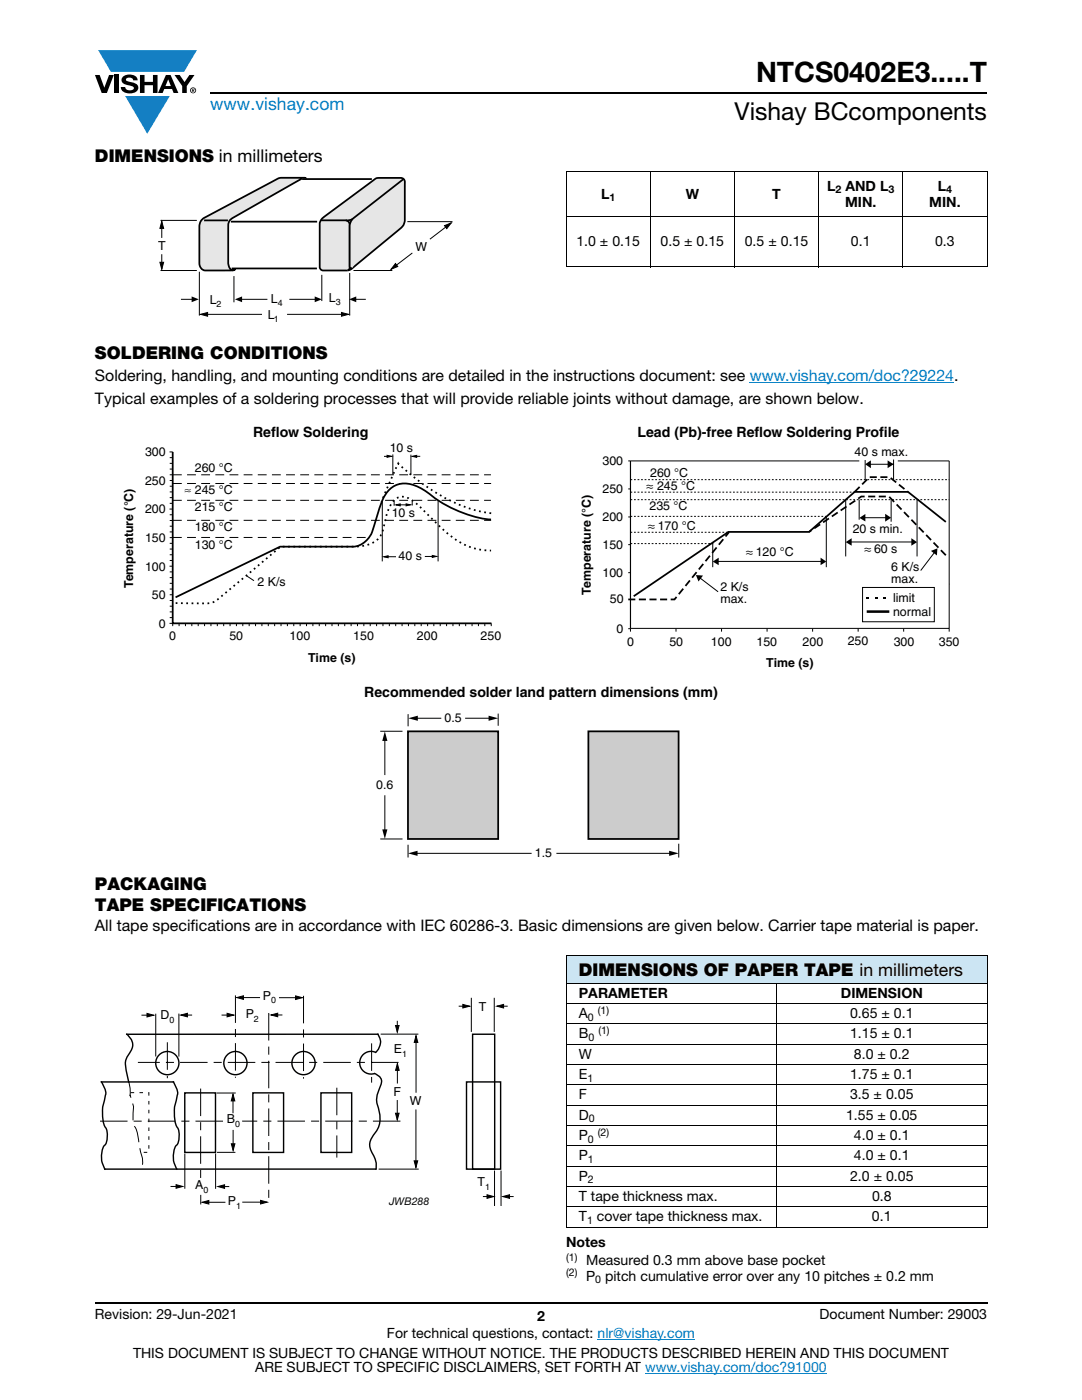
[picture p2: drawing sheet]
<svg xmlns="http://www.w3.org/2000/svg" width="216mm" height="279mm" viewBox="0 0 216 279" stroke-linecap="round" stroke-linejoin="round" font-family="sans-serif">
<g fill="#147fc3">
<path d="M19.6 10h19.7l-2.6 4.3h-1.1h-13.5z"/>
<path d="M25 19.2h8.9l-4.5 7.5z"/>
</g>
<g fill="#000">
<path d="M18.9 15h1l.9 2.5 1-2.5h.9l-1.4 3.6h-1zM22.9 15h.9v3.6h-.9zM24.6 15.3a2.1 2.1 0 0 1 2.8 .3l.1 .4h-.9a.79 .79 0 0 0-.7-.5 .79 .79 0 0 0-.8 .4l.3 .3 1 .2a1.08 1.08 0 0 1 1.2 1 1.08 1.08 0 0 1-1.1 1.2 1.73 1.73 0 0 1-2.4-1.2h.9a.96 .96 0 0 0 .8 .6 .96 .96 0 0 0 .9-.4 1.31 1.31 0 0 0-1.2-.6 1.03 1.03 0 0 1-1.1-.6 1.03 1.03 0 0 1 .2-1.1zM27.9 15h.9v1.3h1.7v-1.3h.9v3.6h-.9v-1.6h-1.7v1.6h-.9zM34.8 15h1.1l.9 1.4 1-1.4h1l-1.5 2.2v1.4h-.9v-1.4z"/>
<path d="M33.6 15.9l.5 1.3h-1.1zM33.1 15l-1.6 3.6h1l.3-.8h1.5l.3 .8h1l-1.6-3.6z"/>
<path d="M38.4 17.8h.2v.2h-.2zM38.3 17.7v.7h.1v-.3l.4 .3-.2-.3 .2-.2-.1-.2z"/>
<path d="M38.1 18a.46 .46 0 0 1 .9 0 .46 .46 0 0 1-.9 0zM37.9 18a.6 .6 0 0 0 1.2 0 .6 .6 0 0 0-1.2 0z"/>
</g>
<path d="M42 18.6h155M18.9 260h178.1" fill="none" stroke="#000" stroke-width=".36"/>
<path d="M149.6 76.3h40.8M119.2 267.3h19.5M128.7 274h36.3" fill="none" stroke="#007ec4" stroke-width=".2"/>
<g fill="#e6e6e6">
<path d="M64.1 43.9l.7-.7 10.4-7.7h5l.4 .2 .2 .7v7.9l-.3 .8-10.2 8.4-.7 .5h-5.2l-.5-.2-.1-.5v-8.8z"/>
<path d="M40.1 44l.7-.6 14.5-7.7 .6-.2h4.7l-13.9 7.8-.9 .7-.2 .6v8.1l.2 .7 .5 .5-5.5 .1-.5-.2-.4-.6-.1-.6v-7.3v-.7z"/>
<path d="M40.3 43.9l.4-.4 14.9-7.9 5.1-.1 .4 .2a.83 .83 0 0 0-1.2 .1l-13.3 7.6a1.91 1.91 0 0 0-1.1 2.3v5a5.4 5.4 0 0 0 .2 2.6 .66 .66 0 0 0 .5 .6 .66 .66 0 0 0 .8-.3l-.2 .2-.3 .2h-4.2a2.47 2.47 0 0 1-2.1-.4 2.26 2.26 0 0 1-.4-1.9v-4.9a4.4 4.4 0 0 1 .3-2.7z"/>
</g>
<path d="M61.1 35.7a.85 .85 0 0 0-1.2 .1l-13.3 7.6a1.91 1.91 0 0 0-1.1 2.3v5a5.4 5.4 0 0 0 .2 2.6 .66 .66 0 0 0 .5 .6 .66 .66 0 0 0 .8-.3l-.2 .2-.3 .2h-4.2a2.47 2.47 0 0 1-2.1-.4 2.26 2.26 0 0 1-.4-1.9v-4.9a4.4 4.4 0 0 1 .3-2.7l.5-.5 15-8 5.1-.1 .4 .2M40.7 44h4.8" fill="none" stroke="#000" stroke-width=".35"/>
<path d="M40.7 44h4.8" fill="none" stroke="#e6e6e6" stroke-width=".2"/>
<path d="M64.2 43.7l10.5-7.9a1.93 1.93 0 0 1 1.7-.3h2.7a1.25 1.25 0 0 1 1.7 .7v5.1a8.4 8.4 0 0 1-.1 3.3 4.3 4.3 0 0 1-1.9 1.9l-8.4 6.9a2.11 2.11 0 0 1-1.9 .6h-3.6a.83 .83 0 0 1-1.1-1v-7.6a1.93 1.93 0 0 1 .4-1.7z" fill="#e6e6e6"/>
<path d="M69.4 54h-4.5a.83 .83 0 0 1-1.1-1v-7.6a2.27 2.27 0 0 1 1.3-2.5l9.6-7.1a1.93 1.93 0 0 1 1.7-.3h2.7a1.25 1.25 0 0 1 1.7 .7v5.1a8.4 8.4 0 0 1-.1 3.3 4.3 4.3 0 0 1-1.9 1.9l-8.5 7-.9 .5" fill="none" stroke="#000" stroke-width=".35"/>
<path d="M64 44h1.3a12.7 12.7 0 0 1 4 .1 1.54 1.54 0 0 1 .5 1.6v7.7l-.1 .4-.4 .2z" fill="#e6e6e6"/>
<path d="M64 44h1.3a12.7 12.7 0 0 1 4 .1 1.54 1.54 0 0 1 .5 1.6v7.7l-.1 .4-.4 .2" fill="none" stroke="#000" stroke-width=".35"/>
<path d="M70.5 43.6l10-7.9-10.2 17.8a.51 .51 0 0 1-.5-.2 .51 .51 0 0 1 0-.5v-7.8l.2-.8z" fill="#e6e6e6"/>
<path d="M60.3 35.7h13.9M80.5 35.7l-8.7 6.8a4.8 4.8 0 0 0-1.8 1.7l-.2 .9v7.7a.51 .51 0 0 0 0 .5 .51 .51 0 0 0 .5 .2M46.1 44.2h17.2M46.2 53.6h17M70.4 43.7l-.7 .3h-.7M34.5 90.2v34.2h63.6M98 103.7a24.3 24.3 0 0 1-13-5.6 6.1 6.1 0 0 0-6.5-1 7.3 7.3 0 0 0-2.8 4.3 29.4 29.4 0 0 1-2 5.8 4.4 4.4 0 0 1-3.2 1.9h-14.6l-20.9 10.1M188.7 104.2l-7.5-6h-10.7l-9.1 8h-16.1l-18.9 12.8" fill="none" stroke="#000" stroke-width=".35"/>
<path d="M60.3 35.7h13.9M46.1 44.2h17.2M46.2 53.6h17" fill="none" stroke="#e6e6e6" stroke-width=".2"/>
<g fill="#000">
<path d="M32.3 44.2l.4 1.4h-.8zM31.9 52.3h.8l-.4 1.4zM78.9 52.6l.5 .6-1.4 .5zM88.7 45l1.3-.5-.8 1.1zM40 62.7l1.4-.3v.7zM68.1 62.4l1.4 .3-1.4 .4zM77.2 90.9l.9 .2-.9 .2zM82.3 91.1l.8-.2v.4zM76.6 111.1l.8-.2v.4zM79 100.8l.9-.2v.4zM81 100.6l.9 .2-.9 .2zM86.3 110.8l.8 .2-.8 .2z"/>
<path d="M172.8 119.1h.6v.3h-.6zM174.5 119.1h.6v.3h-.6zM176.3 119.1h.5v.3h-.5zM76.8 146l.5 1.9h-1zM81.5 143.3l1.9-.5v1.1zM97.5 142.8l1.9 .5-1.9 .6zM76.3 165.5h1l-.5 1.9zM81.4 170.3l1.9-.5v1zM133.5 169.8l1.9 .5-1.9 .5z"/>
</g>
<g fill="none" stroke="#000" stroke-width=".2">
<path d="M112.9 34.2h84.1M112.9 34.3v18.8M129.8 34.1v19.2M146.6 34.1v19.2M163.3 34.1v19.2M180.1 34.1v19.2M197 34.3v18.8M31.9 52.3h.8l-.4 1.4zM32 54h7.3M32 44h7.3M32.3 44.2v3.3M32.3 50.7v3"/>
<path d="M32.3 44.2l.4 1.4h-.8zM36.1 59.7h2.2M39.8 54.2v8.8M46.7 55.1v5.2M48.2 59.7h5.2M57.7 59.7h5.2M64.2 54.9v5.2M69.8 54.5v8.5M70.5 54h7.8M71 59.7h2M78.9 52.6l.5 .6-1.4 .5zM81.3 44.2h9"/>
<path d="M82.3 50.5l-4.3 3.2M88.7 45l1.3-.5-.8 1.1zM90 44.5l-4.2 3.2M112.9 43.2h84.1M112.9 53.2h84.1M40 62.7h12.3M40 62.7l1.4-.3v.7zM57.3 62.7h12.2M68.1 62.4l1.4 .3-1.4 .4zM33.8 90.2h.7M33.9 91.3h.6M33.9 92.5h.6"/>
<path d="M33.9 93.6h.6M33.9 94.8h.6M33.9 95.9h.6M33.9 97h.6M33.9 98.2h.6M33.9 99.3h.6M76.3 99.9v12.1M77.2 90.9l.9 .2-.9 .2zM78.1 91.1h-1.5M78.4 90.7v4M78.6 99.8v1.1M82 90.7v4"/>
<path d="M82.2 99.8l.1 1.1M82.3 91.1l.8-.2v.4zM82.3 91.1h1.6M87.4 99.9v12.1M125.4 92h46.1M125.4 97.6h.4M125.8 92v34.1M168.8 99.7v11.3M171.4 99.7v4M172.6 91.8v4M173.4 92.7h5M177.8 99.8v4.3"/>
<path d="M178.3 91.7v4M179.1 92h10.3v33.4h-63.6M183 99.7v11.3M33.8 101.6h.7M33.8 113h.7M33.9 100.5h.6M33.9 102.7h.6M33.9 103.9h.6M33.9 105h.6M33.9 106.2h.6M33.9 107.3h.6M33.9 108.4h.6"/>
<path d="M33.9 109.6h.6M33.9 110.7h.6M33.9 111.9h.6M33.9 114.1h.6M33.9 115.3h.6M33.9 116.4h.6M33.9 117.6h.6M33.9 118.7h.6M33.9 119.8h.6M49.2 114.9l1.5 1M76.6 111.1l.8-.2v.4zM76.7 111.1h2.3"/>
<path d="M79 100.8l.9-.2v.4zM79.6 100.8h1.7M81 100.6l.9 .2-.9 .2zM86.3 110.8l.8 .2-.8 .2zM86.7 111.1h-1.9M125.4 114.3h.4M125.4 108.7h.4M125.4 103.2h.4M139.5 115.2l3.8 2.9M142.2 108.5v4.7M143.1 112h21M164.9 103.2v10"/>
<path d="M169.8 108.2h12.3M172.1 117.2h14.3v6.9h-14.3zM172.3 103.3h4.7M186.6 110.1l-2.9 3.8M33.8 124.4h.7v.6M33.9 121h.6M33.9 122.1h.6M33.9 123.3h.6M35.7 124.4v.6M37 124.4v.6M38.3 124.4v.6M39.5 124.4v.6"/>
<path d="M40.8 124.4v.6M42.1 124.4v.6M43.4 124.4v.6M44.6 124.4v.6M45.9 124.4v.6M47.2 124.4v.6M48.4 124.4v.6M49.7 124.4v.6M51 124.4v.6M52.3 124.4v.6M53.5 124.4v.6M54.8 124.4v.6"/>
<path d="M56.1 124.4v.6M57.3 124.4v.6M58.6 124.4v.6M59.9 124.4v.6M61.2 124.4v.6M62.4 124.4v.6M63.7 124.4v.6M65 124.4v.6M66.2 124.4v.6M67.5 124.4v.6M68.8 124.4v.6M70.1 124.4v.6"/>
<path d="M71.3 124.4v.6M72.6 124.4v.6M73.9 124.4v.6M75.1 124.4v.6M76.4 124.4v.6M77.7 124.4v.6M79 124.4v.6M80.2 124.4v.6M81.5 124.4v.6M82.8 124.4v.6M84 124.4v.6M85.3 124.4v.6"/>
<path d="M86.6 124.4v.6M87.8 124.4v.6M89.1 124.4v.6M90.4 124.4v.6M91.7 124.4v.6M92.9 124.4v.6M94.2 124.4v.6M95.5 124.4v.6M96.7 124.4v.6M98 124.4v.6M125.4 125.5h.4M134.9 125.5v.6"/>
<path d="M144 125.5v.6M153.1 125.5v.6M162.1 125.5v.6M171.2 125.5v.6M180.3 125.5v.6M189.4 125.5v.6M75.9 145.9h4.4M76.8 158.7v7.2M76.8 147.5v7.2M81.4 142.5v2.5M83 143.3h5.1M92.8 143.3h5"/>
<path d="M99.4 142.4v2.4M75.9 167.4h4.4M81.4 168.6v2.5M83 170.3h23.1M111 170.3h22.9M135.4 168.4v2.7"/>
</g>
<g fill="#000">
<path d="M172.6 92.7l1.2-.8v1.5zM177.1 91.9l1.2 .8-1.2 .7zM138.9 114.8l1.4 .1-.9 1.2zM142.2 112.1l1.2-.8v1.5zM163.7 111.3l1.2 .8-1.2 .7zM168.8 108.2l1.1-.8v1.5zM171.5 103.4l1.2-.8v1.5zM176.6 102.5l1.2 .8-1.2 .8zM181.8 107.4l1.2 .8-1.2 .7zM185.8 109.9l1.2-.5-.1 1.5zM189.5 116.3v.4z"/>
<path d="M38.2 59.2l1.5 .5-1.5 .6z" fill-rule="evenodd"/>
<path d="M46.9 59.7l1.4-.5v1.1z" fill-rule="evenodd"/>
<path d="M62.8 59.2l1.4 .5-1.4 .6z" fill-rule="evenodd"/>
<path d="M69.7 59.7l1.4-.5v1.1z" fill-rule="evenodd"/>
</g>
<path d="M98 102.4a32.3 32.3 0 0 1-16.6-8.2l-1.9-1.7-3.4 7.7M35.1 120.4h1.6a23 23 0 0 0 5.8-.2 136.4 136.4 0 0 0 10.8-8.8l2.7-2.3h14.7a6.3 6.3 0 0 0 5.1-1.9l.7-1.5a19 19 0 0 1 1.6-5.1 2.58 2.58 0 0 1 4-.9 47.1 47.1 0 0 1 5.8 5.5 14.2 14.2 0 0 0 10.1 4.7" fill="none" stroke="#000" stroke-width=".35" stroke-dasharray=".4 .7" stroke-linecap="butt"/>
<path d="M34.5 99.9h63.5M34.5 94.8h63.5M34.5 96.5h63.5M34.5 107.3h39.1M34.5 103.8h63.5" fill="none" stroke="#000" stroke-width=".2" stroke-dasharray="1.8 1.1" stroke-linecap="butt"/>
<path d="M125.8 92v33.4" fill="none" stroke="#808080" stroke-width=".25"/>
<path d="M172.9 122.1h4.6" fill="none" stroke="#000" stroke-width=".51"/>
<path d="M170.5 98.2l3-3h4l3.7 3M125.4 119.6h9.2l10.9-13.4M188.7 110.8l-11.3-11.7h-5.5l-10.5 7.1" fill="none" stroke="#000" stroke-width=".35" stroke-dasharray="1.4 .7" stroke-linecap="butt"/>
<path d="M125.8 95.7h63.6M125.8 99.7h63.6M125.8 98.2h44.9M125.8 103.1h39M125.8 106.2h19.7M125.8 108.5h16.5" fill="none" stroke="#000" stroke-width=".2" stroke-dasharray=".4 .4" stroke-linecap="butt"/>
<path d="M81.4 146h18v21.4h-18z" fill="#ccc"/>
<path d="M81.4 146h18v21.4h-18z" fill="none" stroke="#000" stroke-width=".35"/>
<path d="M117.4 146h18v21.4h-18z" fill="#ccc"/>
<path d="M117.4 146h18v21.4h-18z" fill="none" stroke="#000" stroke-width=".35"/>
<path d="M25.7 215.9l.2 .9a8.9 8.9 0 0 0 .8 4.1l-.2 2.1a3.2 3.2 0 0 0 .7 2.3l.9 4.9a5.3 5.3 0 0 1 .2 3.2" fill="none" stroke="#000" stroke-width=".2" stroke-dasharray="3.2 1.4"/>
<g fill="none" stroke="#000" stroke-width=".28">
<path d="M25.7 215.9l-.4-1.9a3.9 3.9 0 0 1 .7-4.1 2.51 2.51 0 0 0-.7-3.5h50.1a2.6 2.6 0 0 1-.4 3.6 2.26 2.26 0 0 0-3.2 2 2.26 2.26 0 0 0 2.9 2.2l.2 .1a1.7 1.7 0 0 1 .9 2.7 4.7 4.7 0 0 0-.3 4.1 5.2 5.2 0 0 1-1 5.5 2.92 2.92 0 0 0-.1 3.8 3.6 3.6 0 0 1 .6 2.9h-54.1M34.6 215.9a3.7 3.7 0 0 1 .6 3.7 7.5 7.5 0 0 0 .4 5.8l.2 1.2a2.75 2.75 0 0 1-.8 2.2 4.7 4.7 0 0 0 .3 4.5M34.6 215.9h-14.4a3.7 3.7 0 0 1 .6 3.7 7.5 7.5 0 0 0 .5 5.8l.1 1.2a2.75 2.75 0 0 1-.7 2.2 4.7 4.7 0 0 0 .3 4.5M36.9 218.1h6.1v11.9h-6.1zM50.5 218.1h6.1v11.9h-6.1zM64 218.1h6.2v11.9h-6.2zM93.1 215.9h6.8v17.4h-6.8zM94.3 206.4h4.4v26.9h-4.4z"/>
<circle cx="33.4" cy="212.2" r="2.32"/>
<circle cx="47" cy="212.2" r="2.32"/>
<circle cx="60.6" cy="212.2" r="2.32"/>
</g>
<path d="M47 198.8v16.2M60.6 198.8v16.4M33.4 208.1v7M40 217.3v17.9M53.6 202.3v37.8M67.2 217.2v13.7M74.2 208.3v7.7M79.4 212h-51.8M40.1 238.6v1.7M44.4 223.7h-24.9M79.8 223.7h-31.4" fill="none" stroke="#000" stroke-width=".2" stroke-dasharray="5.3 1.4 1.4 1.4"/>
<path d="M26.1 218.1h3.6v11.9h-1.6" fill="none" stroke="#000" stroke-width=".2" stroke-dasharray=".7 1.1" stroke-linecap="butt"/>
<g fill="none" stroke="#000" stroke-width=".2">
<path d="M47.2 199.1l1.4-.4v.7zM47.8 199.1h4.1M55.7 199.1h3.9M59 198.8l1.3 .3-1.3 .4zM94 199.1v6.8M98.6 199.1v6.8M28.2 202.6h1.8M29.3 202.2l1.4 .4-1.4 .4zM31.1 202.4v8.3M35.7 202.4v8.4M36.1 202.6l1.3-.4v.7zM36.6 202.6h1.7"/>
<path d="M43.3 218.1h3.6M44.2 202.6h1.8M45.3 202.2l1.4 .4-1.4 .3zM46.5 218.9v3.3M46.5 218.4l.4 1.3h-.8zM54.1 202.6l1.3-.4v.7zM54.6 202.6h1.8M76.1 206.4h7.3M78.9 204.7h.7l-.3 1.3zM79.3 219.5v4M79.3 203.7v2.3M79.3 212.3l.4 1.3h-.8z"/>
<path d="M79.3 212.3v3.9M83 206.7l.4 1.3h-.7zM83 206.7v11.4M91.5 200.8h2.2M92.4 200.5l1.3 .3-1.3 .4zM99.1 200.8h2.2M99.1 200.8l1.4-.3v.7zM34 236.8h1.8M35.1 236.4l1.4 .4-1.4 .3zM36.9 230.3v6.8M40.3 239.9l1.4-.3v.7zM40.8 239.9h4.2"/>
<path d="M43 230.3v6.9M43.4 230h3.5M43.5 236.8l1.3-.4v.8zM44 236.8h1.7M46.2 228.3h.7l-.4 1.3zM46.5 225.5v3.4M48.3 239.9h4.4M52 239.6l1.3 .3-1.3 .4zM75.7 233.3h7.7M78.9 222.2h.7l-.3 1.3zM82.6 231.7h.8l-.4 1.3zM83 221.4v11.6"/>
<path d="M96.4 238.8h2.1M97.2 238.4l1.3 .4-1.3 .4zM98.7 233.6v7.1M100 233.6v7.1M100.3 238.8l1.4-.4v.8zM100.3 238.8h2.2"/>
</g>
<g fill="#000">
<path d="M47.2 199.1l1.4-.4v.7zM59 198.8l1.3 .3-1.3 .4zM29.3 202.2l1.4 .4-1.4 .4zM36.1 202.6l1.3-.4v.7zM45.3 202.2l1.4 .4-1.4 .3zM46.5 218.4l.4 1.3h-.8zM54.1 202.6l1.3-.4v.7zM79.3 212.3l.4 1.3h-.8zM78.9 204.7h.7l-.3 1.3zM83 206.7l.4 1.3h-.7zM92.4 200.5l1.3 .3-1.3 .4zM99.1 200.8l1.4-.3v.7z"/>
<path d="M35.1 236.4l1.4 .4-1.4 .3zM43.5 236.8l1.3-.4v.8zM46.2 228.3h.7l-.4 1.3zM52 239.6l1.3 .3-1.3 .4zM78.9 222.2h.7l-.3 1.3zM82.6 231.7h.8l-.4 1.3zM97.2 238.4l1.3 .4-1.3 .4zM100.3 238.8l1.4-.4v.8zM40.3 239.9l1.4-.3v.7z"/>
</g>
<path d="M112.9 190.7h84.1v5.5h-84.1z" fill="#cce5f3"/>
<g fill="none" stroke="#000" stroke-width=".2">
<path d="M112.9 190.7h84.1M112.9 196.2h84.1M112.9 190.8v54M155 196.1v48.9M197 190.8v54M112.9 200.3h84.1M112.9 204.3h84.1M112.9 208.4h84.1M112.9 212.4h84.1M112.9 216.5h84.1M112.9 220.5h84.1M112.9 224.6h84.1"/>
<path d="M112.9 228.6h84.1M112.9 232.7h84.1M112.9 236.8h84.1M112.9 240.8h84.1M112.9 244.9h84.1"/>
</g>
<text font-size="5.6" x="150.9" y="16.4">NTCS0402E3.....T</text>
<text font-size="4.9" x="146.6" y="24">Vishay BCcomponents</text>
<text font-size="3.5" fill="#007ec4" x="42" y="21.9">www.vishay.com</text>
<g font-size="3.5">
<text x="18.9" y="32.3">DIMENSIONS in millimeters</text>
<text x="18.9" y="71.7">SOLDERING CONDITIONS</text>
<text x="18.9" y="177.5">PACKAGING</text>
<text x="18.9" y="181.8">TAPE SPECIFICATIONS</text>
<text x="115.5" y="194.8">DIMENSIONS OF PAPER TAPE in millimeters</text>
</g>
<g font-size="3.2">
<text x="18.9" y="76.1">Soldering, handling, and mounting conditions are detailed in the instructions document: see www.vishay.com/doc?29224.</text>
<text x="18.9" y="80.6">Typical examples of a soldering processes that will provide reliable joints without damage, are shown below.</text>
<text x="18.9" y="185.8">All tape specifications are in accordance with IEC 60286-3. Basic dimensions are given below. Carrier tape material is paper.</text>
</g>
<g font-size="2.8">
<text x="119.9" y="39.6">L</text>
<text x="136.8" y="39.6">W</text>
<text x="154.1" y="39.6">T</text>
<text x="165.1" y="38.1">L</text>
<text x="168.6" y="41.2">MIN.</text>
<text x="168.7" y="38.1">AND L</text>
<text x="185.4" y="41.2">MIN.</text>
<text x="187.1" y="38.1">L</text>
<text x="115" y="49.1">1.0 ± 0.15</text>
<text x="131.8" y="49.1">0.5 ± 0.15</text>
<text x="148.6" y="49.1">0.5 ± 0.15</text>
<text x="169.8" y="49.1">0.1</text>
<text x="186.6" y="49.1">0.3</text>
<text x="50.5" y="87.1">Reflow Soldering</text>
<text x="127.2" y="87.1">Lead (Pb)-free Reflow Soldering Profile</text>
<text x="72.7" y="139.1">Recommended solder land pattern dimensions (mm)</text>
<text x="115.5" y="199.1">PARAMETER</text>
<text x="115.5" y="203.2">A</text>
<text x="167.8" y="199.1">DIMENSION</text>
<text x="169.6" y="203.2">0.65 ± 0.1</text>
<text x="115.5" y="207.2">B</text>
<text x="169.6" y="207.2">1.15 ± 0.1</text>
<text x="115.5" y="211.3">W</text>
<text x="115.5" y="215.4">E</text>
<text x="169.6" y="215.4">1.75 ± 0.1</text>
<text x="170.4" y="211.3">8.0 ± 0.2</text>
<text x="115.5" y="219.4">F</text>
<text x="169.6" y="219.4">3.5 ± 0.05</text>
<text x="115.5" y="227.5">P</text>
<text x="115.5" y="223.5">D</text>
<text x="168.8" y="223.5">1.55 ± 0.05</text>
<text x="170.4" y="227.5">4.0 ± 0.1</text>
<text x="115.5" y="231.6">P</text>
<text x="170.4" y="231.6">4.0 ± 0.1</text>
<text x="115.5" y="239.7">T tape thickness max.</text>
<text x="115.5" y="235.6">P</text>
<text x="169.6" y="235.6">2.0 ± 0.05</text>
<text x="174" y="239.7">0.8</text>
<text x="115.5" y="243.8">T cover tape thickness max.</text>
<text x="174" y="243.8">0.1</text>
<text x="112.9" y="248.9">Notes</text>
<text x="116.9" y="252.4">Measured 0.3 mm above base pocket</text>
<text x="116.9" y="255.6">P pitch cumulative error over any 10 pitches ± 0.2 mm</text>
<text x="18.9" y="263.3">Revision: 29-Jun-2021</text>
<text x="107.2" y="263.6">2</text>
<text x="163.6" y="263.3">Document Number: 29003</text>
<text x="77.2" y="267.1">For technical questions, contact: nlr@vishay.com</text>
<text x="26.5" y="271">THIS DOCUMENT IS SUBJECT TO CHANGE WITHOUT NOTICE. THE PRODUCTS DESCRIBED HEREIN AND THIS DOCUMENT</text>
<text x="50.9" y="273.8">ARE SUBJECT TO SPECIFIC DISCLAIMERS, SET FORTH AT www.vishay.com/doc?91000</text>
</g>
<g font-size="2.5">
<text x="31.6" y="49.8">T</text>
<text x="82.9" y="50.2">W</text>
<text x="41.9" y="60.6">L</text>
<text x="53.4" y="63.6">L</text>
<text x="54.1" y="60.4">L</text>
<text x="65.6" y="60.2">L</text>
<text x="28.9" y="91">300</text>
<text x="38.9" y="94.2">260 °C</text>
<text x="77.8" y="90.2">10 s</text>
<text x="120.2" y="92.8">300</text>
<text x="129.7" y="95.2">260 °C</text>
<text x="170.5" y="91">40 s max.</text>
<text x="28.9" y="96.7">250</text>
<text x="36.8" y="98.6">≈ 245 °C</text>
<text x="38.9" y="102">215 °C</text>
<text x="120.2" y="98.3">250</text>
<text x="129" y="97.9">≈ 245 °C</text>
<text x="129.6" y="101.9">235 °C</text>
<text x="28.9" y="102.4">200</text>
<text x="38.9" y="106.1">180 °C</text>
<text x="78.2" y="103.1">10 s</text>
<text x="120.2" y="103.9">200</text>
<text x="129.3" y="105.8">≈ 170 °C</text>
<text x="170.1" y="106.3">20 s min.</text>
<text x="28.9" y="113.9">100</text>
<text x="28.9" y="108.2">150</text>
<text x="38.9" y="109.5">130 °C</text>
<text x="79.5" y="111.8">40 s</text>
<text x="120.2" y="109.5">150</text>
<text x="148.8" y="110.9">≈ 120 °C</text>
<text x="172.4" y="110.3">≈ 60 s</text>
<text x="177.8" y="113.9">6 K/s</text>
<text x="26.6" y="117.4" transform="rotate(-90 26.6 117.4)">Temperature (°C)</text>
<text x="30.3" y="119.6">50</text>
<text x="51.4" y="117">2 K/s</text>
<text x="117.9" y="118.7" transform="rotate(-90 117.9 118.7)">Temperature (°C)</text>
<text x="120.2" y="115.1">100</text>
<text x="143.7" y="117.9">2 K/s</text>
<text x="177.8" y="116.4">max.</text>
<text x="31.7" y="125.3">0</text>
<text x="121.7" y="120.4">50</text>
<text x="143.7" y="120.4">max.</text>
<text x="178.2" y="122.8">normal</text>
<text x="178.2" y="120.1">limit</text>
<text x="33.8" y="127.8">0</text>
<text x="45.8" y="127.8">50</text>
<text x="57.8" y="127.8">100</text>
<text x="70.5" y="127.8">150</text>
<text x="83.2" y="127.8">200</text>
<text x="95.9" y="127.7">250</text>
<text x="123" y="126.3">0</text>
<text x="125.2" y="128.9">0</text>
<text x="133.6" y="128.9">50</text>
<text x="141.9" y="128.9">100</text>
<text x="151" y="128.9">150</text>
<text x="160.2" y="128.9">200</text>
<text x="169.1" y="128.8">250</text>
<text x="178.3" y="128.9">300</text>
<text x="187.3" y="128.9">350</text>
<text x="61.5" y="132">Time (s)</text>
<text x="152.9" y="133.1">Time (s)</text>
<text x="88.7" y="144">0.5</text>
<text x="75.1" y="157.4">0.6</text>
<text x="106.7" y="171">1.5</text>
<text x="32.1" y="203.4">D</text>
<text x="49" y="203.2">P</text>
<text x="52.5" y="199.6">P</text>
<text x="95.6" y="201.8">T</text>
<text x="78.6" y="210.2">E</text>
<text x="78.5" y="218.7">F</text>
<text x="81.8" y="220.5">W</text>
<text x="45.3" y="224.2">B</text>
<text x="38.9" y="237.4">A</text>
<text x="95.3" y="236.7">T</text>
<text x="45.5" y="240.6">P</text>
</g>
<g font-size="2.1">
<text x="121.6" y="40.2">1</text>
<text x="166.7" y="38.6">2</text>
<text x="177.3" y="38.6">3</text>
<text x="188.8" y="38.6">4</text>
<text x="117.3" y="203.7">0</text>
<text x="119.3" y="202.3">(1)</text>
<text x="117.4" y="207.8">0</text>
<text x="119.4" y="206.4">(1)</text>
<text x="117.2" y="215.9">1</text>
<text x="117.5" y="224">0</text>
<text x="119.3" y="226.7">(2)</text>
<text x="117.3" y="228">0</text>
<text x="117.3" y="232.1">1</text>
<text x="117.3" y="236.2">2</text>
<text x="77.6" y="240.5">JWB288</text>
<text x="117.1" y="244.3">1</text>
<text x="112.9" y="251.6">(1)</text>
<text x="112.9" y="254.7">(2)</text>
<text x="118.8" y="256.1">0</text>
</g>
<g font-size="1.8">
<text x="43.2" y="61.3">2</text>
<text x="54.6" y="64.3">1</text>
<text x="55.4" y="61.1">4</text>
<text x="67" y="60.9">3</text>
<text x="50.7" y="204">2</text>
<text x="54.1" y="200.3">0</text>
<text x="33.8" y="204.1">0</text>
<text x="80.2" y="210.9">1</text>
<text x="46.9" y="224.9">0</text>
<text x="40.6" y="238.1">0</text>
<text x="96.8" y="237.4">1</text>
<text x="47.1" y="241.3">1</text>
</g>
</svg>
